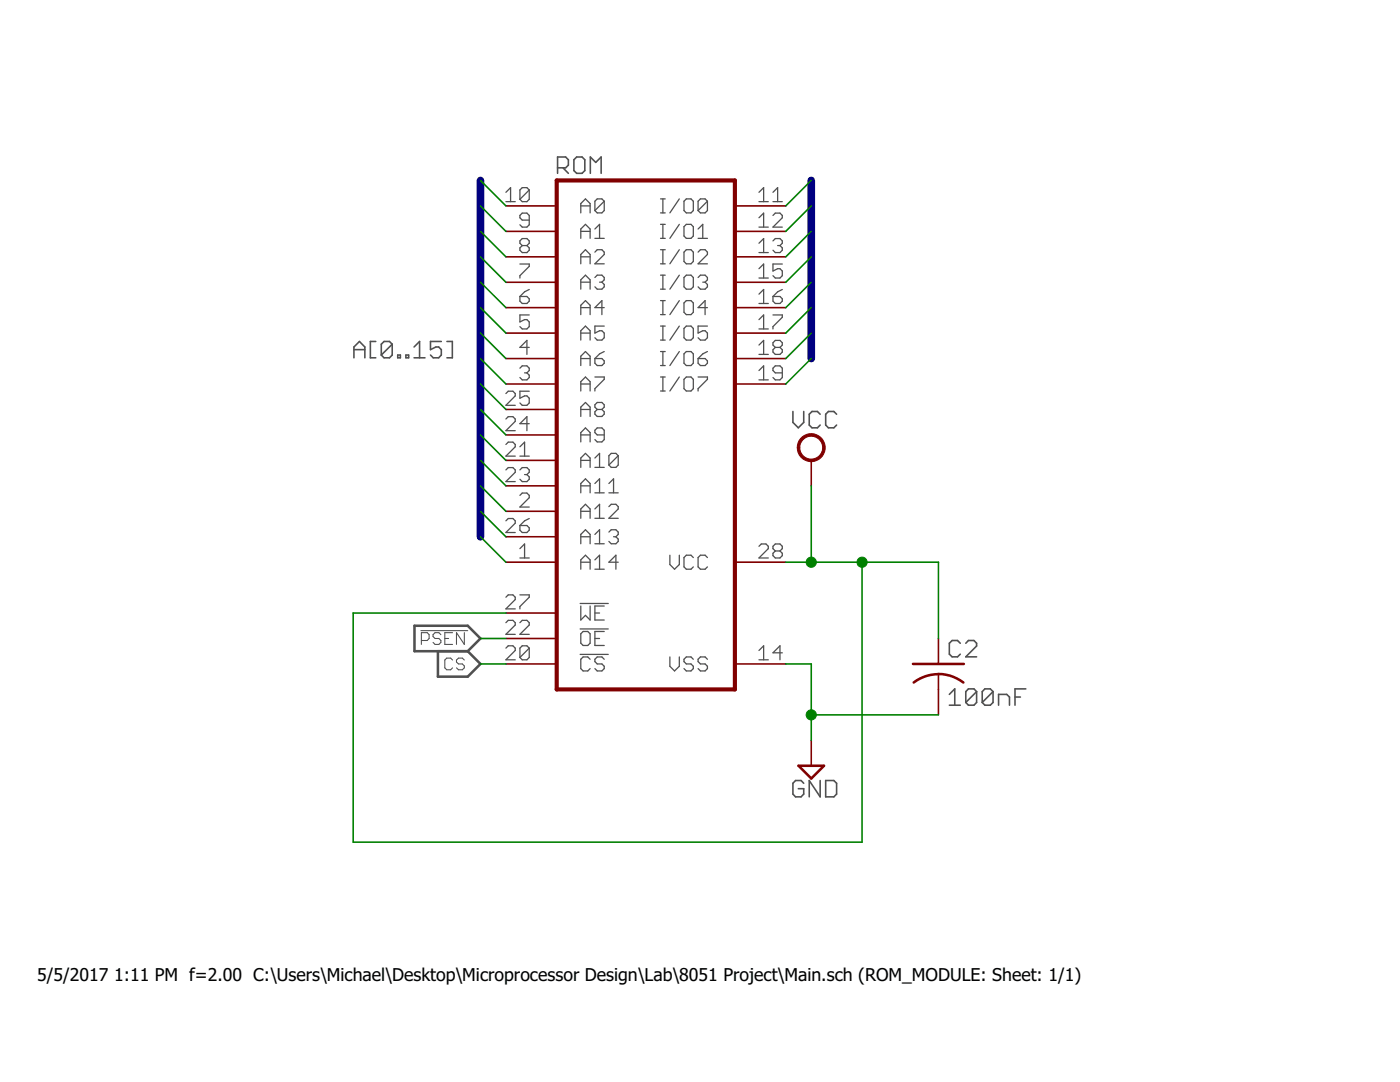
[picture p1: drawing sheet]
<svg xmlns="http://www.w3.org/2000/svg" width="279mm" height="216mm" viewBox="0 0 279 216" stroke-linecap="round" stroke-linejoin="round" font-family="sans-serif">
<g fill="none" stroke="#505050" stroke-width=".32">
<path d="M111.3 33.5h1.6l.5-.5v-1.1l-.5-.6h-1.6v3.3M112.4 33.5l1 1.1M115.1 31.3h1.1l.5 .6v2.1l-.5 .6h-1.1l-.6-.6v-2.1zM117.8 34.6v-3.3l1.1 1.1 1.1-1.1v3.3M70.6 71.4v-2.2l1.1-1.1 1.1 1.1v2.2M70.6 69.8h2.2M75 68.1h-1.1v3.3h1.1M78.3 68.7v2.1l-.6 .6h-1.1l-.5-.6M78.3 68.7l-.6-.6h-1.1l-.5 .6v2.1M78.3 68.7l-2.2 2.1M79.4 70.8h.5v.6h-.5zM81 70.8h.6v.6h-.6z"/>
<path d="M82.6 71.4h2.2M82.6 69.2l1.1-1.1v3.3M88.1 68.1h-2.2v1.7l1.1-.6h.5l.6 .6v1l-.6 .6h-1l-.6-.6M89.2 68.1h1.1v3.3h-1.1M158.2 82.1v2.2l1.1 1.1 1.1-1.1v-2.2M163.7 82.7l-.6-.6h-1l-.6 .6v2.1l.6 .6h1l.6-.6M167 82.7l-.6-.6h-1.1l-.5 .6v2.1l.5 .6h1.1l.6-.6M189.5 138.6l1-1.1v3.2M191.6 128.4l-.5-.6h-1.1l-.5 .6v2.1l.5 .6h1.1l.5-.6M192.7 128.4l.6-.6h1.1l.5 .6v.5l-2.2 2.2h2.2M194.9 138v2.2l-.5 .5h-1.1l-.6-.5M194.9 138l-.5-.5h-1.1l-.6 .5v2.2"/>
<path d="M194.9 138l-2.2 2.2M198.2 138v2.2l-.6 .5h-1l-.6-.5M198.2 138l-.6-.5h-1l-.6 .5v2.2M198.2 138l-2.2 2.2M202.6 139.1h1M204.7 137.5h-2.1v3.2M160.4 156.3l-.5-.6h-1.1l-.6 .6v2.2l.6 .5h1.1l.5-.5v-1.1h-1.1M163.7 155.7v3.3l-2.2-3.3v3.3M164.8 155.7h1.6l.6 .6v2.2l-.6 .5h-1.6zM189.5 140.7h2.1M199.3 140.7v-2.1h1.6l.6 .5v1.6"/>
</g>
<g fill="none" stroke="#505050" stroke-width=".25">
<path d="M101 38.4l.9-1v2.8M105.6 37.9v1.9l-.4 .4h-1l-.4-.4M105.6 37.9l-.4-.5h-1l-.4 .5v1.9M105.6 37.9l-1.8 1.9M131.8 39.7h1M132.3 39.7v2.8M135.6 39.7l-1.9 2.8M137 39.7h.9l.5 .5v1.8l-.5 .5h-.9l-.5-.5v-1.8zM151.5 38.4l.9-1v2.8M154.3 38.4l.9-1v2.8M101 40.2h1.8M103.8 52.7h1.8v.4l-1.8 1.9v.5"/>
<path d="M103.8 59.2h1.4l.4 .4v.5l-.4 .5h-1l-.4-.5zM104.2 49l-.4-.5v-.4l.4-.5h1l.4 .5v.4l-.4 .5M104.2 49l-.4 .5v.4l.4 .5h1l.4-.5v-.4l-.4-.5M104.2 49h1M105.6 43.9h-1.4l-.4-.4v-.5l.4-.5h1l.4 .5v1.9l-.4 .4h-1l-.4-.4M105.6 57.8l-.9 .4-.9 1M115.9 42.5v-1.9l.9-.9 1 .9v1.9M115.9 47.6v-1.9l.9-.9 1 .9v1.9M115.9 52.6v-1.8l.9-1 1 1v1.8M115.9 57.7v-1.9l.9-.9 1 .9v1.9M115.9 41.1h1.9M115.9 46.2h1.9"/>
<path d="M115.9 51.2h1.9M115.9 56.3h1.9M118.7 50.3l.5-.5h.9l.5 .5v.5l-1.9 1.8h1.9M118.7 55.4l.5-.5h.9l.5 .5v.4l-.5 .5M118.7 45.7l1-.9v2.8M118.7 47.6h1.9M119.7 56.3h.4M120.1 56.3l.5 .5v.4l-.5 .5h-.9l-.5-.5M120.6 40.2l-.5-.5h-.9l-.5 .5v1.8M120.6 40.2v1.8l-.5 .5h-.9l-.5-.5M120.6 40.2l-1.9 1.8M131.8 42.5h1"/>
<path d="M131.8 47.6h1M131.8 52.6h1M131.8 49.8h1M131.8 54.9h1M131.8 57.7h1M131.8 44.8h1M131.8 60h1M132.3 44.8v2.8M132.3 49.8v2.8M132.3 54.9v2.8M132.3 60v2.8M135.6 44.8l-1.9 2.8"/>
<path d="M135.6 49.8l-1.9 2.8M135.6 54.9l-1.9 2.8M135.6 60l-1.9 2.8M136.5 45.2l.5-.4h.9l.5 .4v1.9l-.5 .5h-.9l-.5-.5zM137 49.8h.9l.5 .5v1.9l-.5 .4h-.9l-.5-.4v-1.9zM137 54.9h.9l.5 .5v1.8l-.5 .5h-.9l-.5-.5v-1.8zM137 60h.9l.5 .5v1.8l-.5 .5h-.9l-.5-.5v-1.8zM139.3 47.6h1.9M139.3 50.3l.5-.5h.9l.5 .5v.5l-1.9 1.8h1.9M139.3 55.4l.5-.5h.9l.5 .5v.4l-.5 .5M139.3 45.7l1-.9v2.8M140.3 56.3h.4"/>
<path d="M140.7 56.3l.5 .5v.4l-.5 .5h-.9l-.5-.5M141.2 40.2l-.5-.5h-.9l-.5 .5v1.8M141.2 40.2v1.8l-.5 .5h-.9l-.5-.5M141.2 40.2l-1.9 1.8M151.5 40.2h1.8M151.5 45.3h1.8M151.5 50.4h1.8M151.5 43.5l.9-1v2.8M151.5 48.5l.9-.9v2.8M151.5 53.6l.9-.9v2.8M151.5 58.7l.9-.9v2.8M151.5 55.5h1.8"/>
<path d="M154.3 40.2h1.8M154.3 43l.4-.5h1l.4 .5v.5l-1.8 1.8h1.8M154.3 48.1l.4-.5h1l.4 .5v.4l-.4 .5M154.3 59.2h1.4l.4 .4v.5l-.4 .5h-1l-.4-.5zM155.2 49h.5M155.7 49l.4 .5v.4l-.4 .5h-1l-.4-.5M156.1 52.7h-1.8v1.4l.9-.5h.5l.4 .5v.9l-.4 .5h-1l-.4-.5M156.1 57.8l-.9 .4-.9 1M101 78.5l.4-.4h1l.4 .4v.5l-1.8 1.9h1.8M103.8 73.5l.4-.5h1l.4 .5v.4l-.4 .5M104.7 74.4h.5M105.2 74.4l.4 .5v.4l-.4 .5h-1l-.4-.5"/>
<path d="M105.6 62.8h-1.8v1.4l.9-.4h.5l.4 .4v1l-.4 .4h-1l-.4-.4M105.6 78.1h-1.8v1.4l.9-.5h.5l.4 .5v.9l-.4 .5h-1l-.4-.5M105.6 69.3h-1.8l1.4-1.4v2.8M115.9 62.8v-1.9l.9-.9 1 .9v1.9M115.9 67.9v-1.9l.9-.9 1 .9v1.9M115.9 72.9v-1.8l.9-1 1 1v1.8M115.9 78v-1.8l.9-1 1 1v1.8M115.9 61.4h1.9M115.9 66.5h1.9M115.9 71.5h1.9M115.9 76.6h1.9M118.7 71.5h1.4l.5 .5v.5l-.5 .4h-.9l-.5-.4z"/>
<path d="M118.7 75.2h1.9v.5l-1.9 1.9v.4M120.6 65.1h-1.9v1.4l1-.5h.4l.5 .5v.9l-.5 .5h-.9l-.5-.5M120.6 61.4h-1.9l1.4-1.4v2.8M120.6 70.1l-.9 .5-1 .9M131.8 65.1h1M131.8 67.9h1M131.8 72.9h1M131.8 75.2h1M131.8 62.8h1M131.8 70.1h1M131.8 78h1M132.3 65.1v2.8"/>
<path d="M132.3 70.1v2.8M132.3 75.2v2.8M135.6 65.1l-1.9 2.8M135.6 70.1l-1.9 2.8M135.6 75.2l-1.9 2.8M136.5 65.5l.5-.4h.9l.5 .4v1.9l-.5 .5h-.9l-.5-.5zM136.5 70.6l.5-.5h.9l.5 .5v1.9l-.5 .4h-.9l-.5-.4zM136.5 75.7l.5-.5h.9l.5 .5v1.9l-.5 .4h-.9l-.5-.4zM139.3 71.5h1.4l.5 .5v.5l-.5 .4h-.9l-.5-.4zM139.3 75.2h1.9v.5l-1.9 1.9v.4M141.2 61.4h-1.9l1.4-1.4v2.8M141.2 65.1h-1.9v1.4l1-.5h.4l.5 .5v.9l-.5 .5h-.9l-.5-.5"/>
<path d="M141.2 70.1l-.9 .5-1 .9M151.5 60.6h1.8M151.5 65.6h1.8M151.5 75.8h1.8M151.5 63.8l.9-1v2.8M151.5 68.9l.9-1v2.8M151.5 73.9l.9-.9v2.8M151.5 70.7h1.8M154.3 62.8h1.8v.5l-1.8 1.9v.4M154.7 69.3h1M154.7 69.3l-.4-.4v-.5l.4-.5h1l.4 .5v.5l-.4 .4M154.7 69.3l-.4 .5v.5l.4 .4h1l.4-.4v-.5l-.4-.5"/>
<path d="M156.1 74.4h-1.4l-.4-.5v-.4l.4-.5h1l.4 .5v1.8l-.4 .5h-1l-.4-.5M101 83.6l.4-.5h1l.4 .5v.5l-1.8 1.8h1.8M101 88.7l.4-.5h1l.4 .5v.5l-1.8 1.8h1.8M101 93.8l.4-.5h1l.4 .5v.4l-1.8 1.9h1.8M103.8 93.8l.4-.5h1l.4 .5v.4l-.4 .5M103.8 98.8l.4-.4h1l.4 .4v.5l-1.8 1.9h1.8M103.8 91h1.8M103.8 89.2l.9-1v2.8M104.7 94.7h.5M105.2 94.7l.4 .5v.4l-.4 .5h-1l-.4-.5M105.6 84.5h-1.8l1.4-1.4v2.8M115.9 83.1v-1.9l.9-.9 1 .9v1.9"/>
<path d="M115.9 88.2v-1.9l.9-.9 1 .9v1.9M115.9 93.3v-1.9l.9-.9 1 .9v1.9M115.9 98.3v-1.8l.9-1 1 1v1.8M115.9 81.7h1.9M115.9 86.8h1.9M115.9 91.9h1.9M115.9 96.9h1.9M118.7 91.4l1-.9v2.8M118.7 96.5l1-1v2.8M118.7 93.3h1.9M118.7 98.3h1.9M119.2 81.7l-.5-.5v-.4l.5-.5h.9l.5 .5v.4l-.5 .5"/>
<path d="M119.2 81.7l-.5 .5v.4l.5 .5h.9l.5-.5v-.4l-.5-.5M119.2 81.7h.9M120.6 86.8h-1.4l-.5-.5v-.4l.5-.5h.9l.5 .5v1.8l-.5 .5h-.9l-.5-.5M121.5 98.3h1.9M121.5 96.5l.9-1v2.8M123.4 90.9v1.9l-.5 .5h-.9l-.5-.5M123.4 90.9l-.5-.4h-.9l-.5 .4v1.9M123.4 90.9l-1.9 1.9M101 103.9l.4-.4h1l.4 .4v.5l-1.8 1.9h1.8M101 119.2l.4-.5h1l.4 .5v.4l-1.8 1.9h1.8M103.8 104.9h1.4l.4 .4v.5l-.4 .5h-1l-.4-.5zM103.8 118.7h1.8v.5l-1.8 1.8v.5"/>
<path d="M103.8 109.5l.9-1v2.8M103.8 111.3h1.8M105.6 103.5l-.9 .4-.9 1M115.9 103.4v-1.8l.9-1 1 1v1.8M115.9 108.5v-1.9l.9-.9 1 .9v1.9M115.9 113.6v-1.9l.9-.9 1 .9v1.9M115.9 102h1.9M115.9 107.1h1.9M115.9 112.2h1.9M118.7 101.6l1-1v2.8M118.7 106.6l1-.9v2.8M118.7 111.7l1-.9v2.8"/>
<path d="M118.7 103.4h1.9M118.7 108.5h1.9M118.7 113.6h1.9M121.5 101.1l.5-.5h.9l.5 .5v.5l-1.9 1.8h1.9M121.5 106.2l.5-.5h.9l.5 .5v.4l-.5 .5M122.4 107.1h.5M122.9 107.1l.5 .5v.4l-.5 .5h-.9l-.5-.5M123.4 112.2h-1.9l1.4-1.4v2.8M133.7 110.8v1.8l.9 1 1-1v-1.8M138.4 111.3l-.5-.5h-.9l-.5 .5v1.8l.5 .5h.9l.5-.5M141.2 111.3l-.5-.5h-.9l-.5 .5v1.8l.5 .5h.9l.5-.5M151.5 109l.4-.5h1l.4 .5v.5l-1.8 1.8h1.8"/>
<path d="M154.7 109.9l-.4 .5v.5l.4 .4h1l.4-.4v-.5l-.4-.5M154.7 109.9l-.4-.4v-.5l.4-.5h1l.4 .5v.5l-.4 .4M154.7 109.9h1M101 124.2l.4-.4h1l.4 .4v.5l-1.8 1.9h1.8M101 129.3l.4-.4h1l.4 .4v.5l-1.8 1.9h1.8M103.8 124.2l.4-.4h1l.4 .4v.5l-1.8 1.9h1.8M105.6 129.3l-.4-.4h-1l-.4 .4v1.9M105.6 129.3v1.9l-.4 .5h-1l-.4-.5M105.6 129.3l-1.8 1.9M115.8 120.4h5.6M115.8 125.5h5.6M115.8 130.6h5.6"/>
<path d="M115.9 120.9v2.8l.9-.9 1 .9v-2.8M116.4 126h.9l.5 .5v1.8l-.5 .5h-.9l-.5-.5v-1.8zM117.8 131.6l-.5-.5h-.9l-.5 .5v1.8l.5 .5h.9l.5-.5M118.7 122.3h1M118.7 127.4h1M120.6 120.9h-1.9v2.8h1.9M120.6 126h-1.9v2.8h1.9M120.6 131.6l-.5-.5h-.9l-.5 .5v.4l.5 .5h.9l.5 .4v.5l-.5 .5h-.9l-.5-.5M133.7 131.1v1.8l.9 1 1-1v-1.8M138.4 131.6l-.5-.5h-.9l-.5 .5v.4l.5 .5h.9l.5 .4v.5l-.5 .5h-.9l-.5-.5M141.2 131.6l-.5-.5h-.9l-.5 .5v.4l.5 .5h.9l.5 .4v.5l-.5 .5h-.9l-.5-.5M151.5 131.7h1.8"/>
<path d="M151.5 129.8l.9-.9v2.8M156.1 130.3h-1.8l1.4-1.4v2.8"/>
</g>
<path d="M82.7 124.9h10.6l2.6 2.5-2.6 2.5h-10.6zM87.4 129.9v5.1h5.9l2.6-2.5-2.6-2.6" fill="none" stroke="#505050" stroke-width=".51"/>
<path d="M84 125.8h9.3M84.1 127.8h1.2l.3-.4v-.8l-.3-.4h-1.2v2.4M88 126.6l-.4-.4h-.8l-.4 .4v.4l.4 .4h.8l.4 .4v.4l-.4 .4h-.8l-.4-.4M88.8 127.4h.7M90.3 126.2h-1.5v2.4h1.5M90.3 131.7l-.4-.4h-.7l-.4 .4v1.6l.4 .3h.7l.4-.3M92.7 126.2v2.4l-1.6-2.4v2.4M92.7 131.7l-.4-.4h-.8l-.4 .4v.4l.4 .4h.8l.4 .4v.4l-.4 .3h-.8l-.4-.3" fill="none" stroke="#505050" stroke-width=".21"/>
<path d="M111.1 36h35.6v101.6h-35.6z" fill="none" stroke="#800000" stroke-width=".83"/>
<g fill="none" stroke="#800000" stroke-width=".32">
<path d="M101 41.1h10.1M101 46.2h10.1M101 51.2h10.1M101 56.3h10.1M146.7 41.1h10.1M146.7 46.2h10.1M146.7 51.2h10.1M146.7 56.3h10.1M101 61.4h10.1M101 66.5h10.1M101 71.5h10.1M101 76.6h10.1"/>
<path d="M146.7 61.4h10.1M146.7 66.5h10.1M146.7 71.5h10.1M146.7 76.6h10.1M101 81.7h10.1M101 86.8h10.1M101 91.9h10.1M101 96.9h10.1M161.9 91.9v5M101 102h10.1M101 107.1h10.1M101 112.2h10.1"/>
<path d="M146.7 112.2h10.1M101 122.3h10.1M101 127.4h10.1M101 132.5h10.1M146.7 132.5h10.1M187.3 127.4v5.1M187.3 134.5v8.1M161.9 147.7v5.1"/>
</g>
<path d="M182.2 132.5h10.2M182.4 136.2a8.1 8.1 0 0 1 9.9 0M159.4 152.8h5l-2.5 2.5z" fill="none" stroke="#800000" stroke-width=".51"/>
<path d="M159.8 87.5a2.79 2.79 0 0 1 4.4 .3 2.79 2.79 0 0 1-1.5 4.2 2.79 2.79 0 0 1-3.6-2.7h.5a2.29 2.29 0 0 1 3.4-1.9 2.29 2.29 0 0 1 .2 3.9 2.29 2.29 0 0 1-3.6-1.6v-.4h-.5a2.8 2.8 0 0 1 .7-1.8z" fill-rule="evenodd" fill="#800000" stroke="#800000" stroke-width=".2"/>
<path d="M95.9 36v71.1M161.9 36v35.5" fill="none" stroke="#000080" stroke-width="1.5"/>
<g fill="none" stroke="#008000" stroke-width=".32">
<path d="M95.9 36l5.1 5.1M161.9 36l-5.1 5.1M95.9 56.3l5.1 5.1M95.9 51.2l5.1 5.1M95.9 46.2l5.1 5M95.9 41.1l5.1 5.1M161.9 56.3l-5.1 5.1M161.9 51.2l-5.1 5.1M161.9 46.2l-5.1 5M161.9 41.1l-5.1 5.1M95.9 76.6l5.1 5.1M95.9 71.5l5.1 5.1"/>
<path d="M95.9 66.5l5.1 5M95.9 61.4l5.1 5.1M161.9 71.5l-5.1 5.1M161.9 66.5l-5.1 5M161.9 61.4l-5.1 5.1M95.9 96.9l5.1 5.1M95.9 91.9l5.1 5M95.9 86.8l5.1 5.1M95.9 81.7l5.1 5.1M161.9 96.9v15.3M95.9 107.1l5.1 5.1M95.9 102l5.1 5.1"/>
<path d="M156.8 112.2h30.5v15.2M172 112.2v55.8h-101.5v-45.7h30.5M95.9 132.5h5.1M95.9 127.4h5.1M156.8 132.5h5.1v15.2M161.9 142.6h25.4"/>
</g>
<g fill="#008000" stroke="#008000" stroke-width=".2">
<circle cx="161.9" cy="142.6" r="1.02"/>
<circle cx="161.9" cy="112.2" r="1.02"/>
<circle cx="172" cy="112.2" r="1.02"/>
</g>
<g font-size="3.5">
<text x="7.4" y="195.8">5/5/2017</text>
<text x="22.8" y="195.8">1:11 PM f=2.00 C:\Users\Michael\Desktop\Microprocessor Design\Lab\8051 Project\Main.sch (ROM_MODULE: Sheet: 1/1)</text>
</g>
</svg>
